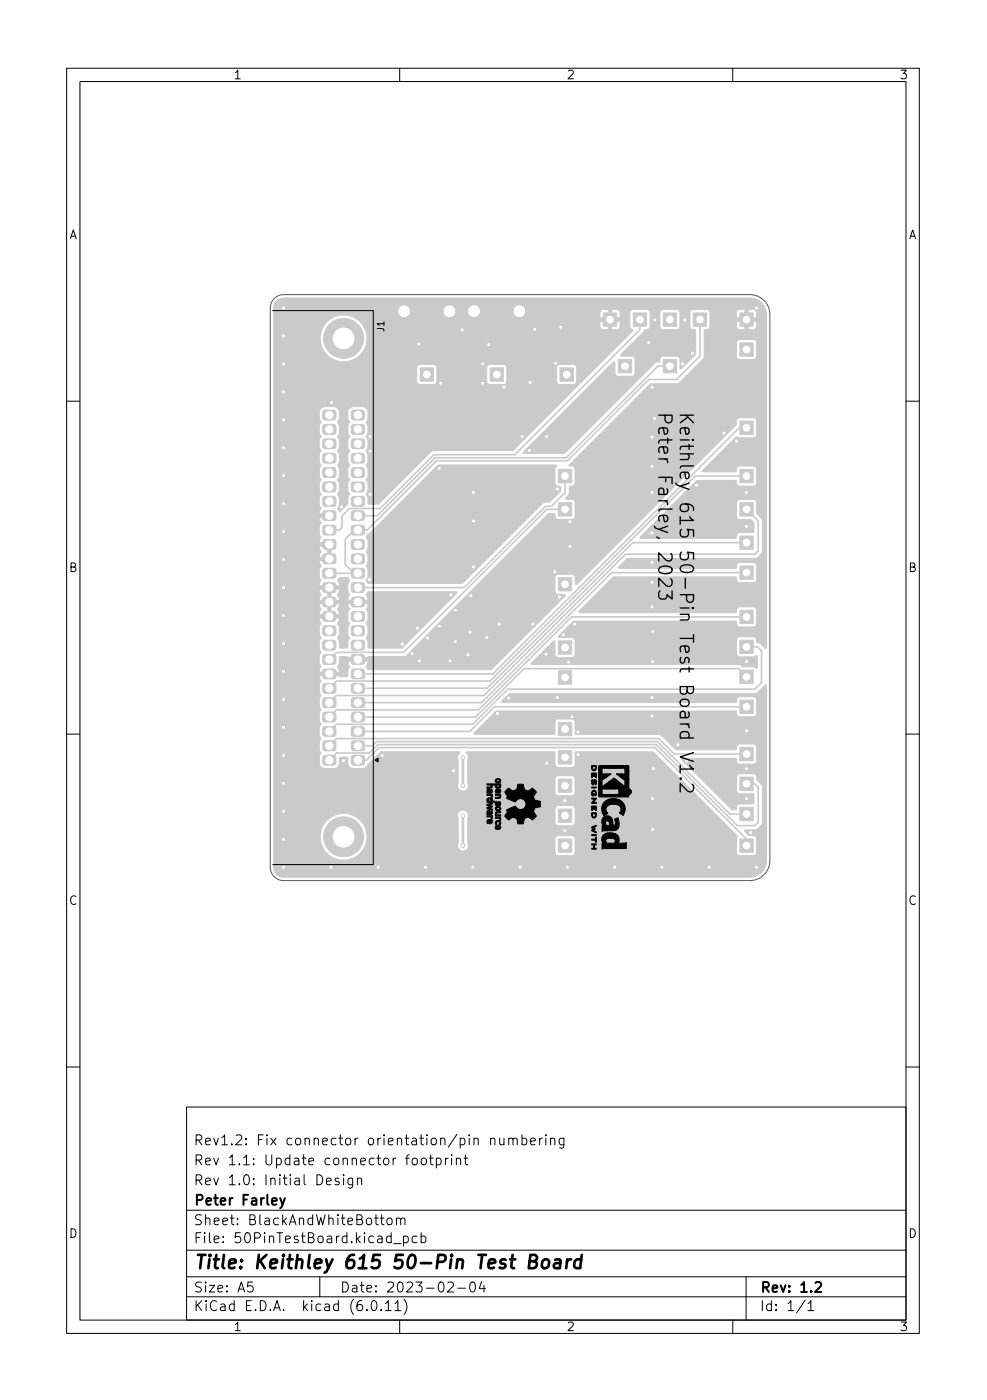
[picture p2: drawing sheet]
<svg xmlns="http://www.w3.org/2000/svg" width="148mm" height="210mm" viewBox="0 0 148 210" stroke-linecap="round" stroke-linejoin="round" font-family="sans-serif">
<g fill="#cacaca" stroke="#cacaca" stroke-width=".15">
<path d="M48.5 61.7l.3-.1h1.5l.1 .4v.9l-.3 .2-1.5-.1-.2-.3z"/>
<path d="M48.5 63.9l.3-.2 1.5 .1 .1 .3v1l-.3 .1h-1.5l-.2-.3z"/>
<path d="M48.5 66.1l.3-.2 1.5 .1 .1 .3v.9l-.3 .2-1.5-.1-.2-.3z"/>
<path d="M48.5 68.2l.3-.1h1.5l.1 .3v1l-.3 .2-1.5-.1-.2-.3z"/>
<path d="M48.5 70.4l.3-.2 1.5 .1 .1 .3v1l-.3 .1-1.5-.1-.2-.3z"/>
<path d="M48.5 72.5l.3-.1h1.5l.1 .4v.9l-.3 .2-1.5-.1-.2-.3z"/>
<path d="M48.5 74.7l.3-.2 1.5 .1 .1 .3v1l-.3 .1h-1.5l-.2-.3z"/>
<path d="M48.5 76.9l.3-.2 1.5 .1 .1 .3v.9l-.3 .2-1.5-.1-.2-.3z"/>
<path d="M48.5 79l.3-.1h1.5l.1 .3v1l-.3 .2-1.5-.1-.2-.3z"/>
<path d="M48.5 81.2l.3-.2 1.5 .1 .1 .3v1l-.3 .1-1.5-.1-.2-.3z"/>
<path d="M48.5 83.3l.3-.1h1.5l.1 .4v.9l-.3 .2-1.5-.1-.2-.3z"/>
<path d="M48.5 85.5l.3-.2 1.5 .1 .1 .3v1l-.3 .1h-1.5l-.2-.3z"/>
<path d="M48.5 87.7l.3-.2 1.5 .1 .1 .3v.9l-.3 .2-1.5-.1-.2-.3z"/>
<path d="M48.5 89.8l.3-.1h1.5l.1 .3v1l-.3 .2-1.5-.1-.2-.3z"/>
<path d="M48.5 92l.3-.2 1.5 .1 .1 .3v1l-.3 .1-1.5-.1-.2-.3z"/>
<path d="M48.5 94.1l.3-.1h1.5l.1 .4v.9l-.3 .2-1.5-.1-.2-.3z"/>
<path d="M48.5 96.3l.3-.2 1.5 .1 .1 .3v1l-.3 .1h-1.5l-.2-.3z"/>
<path d="M48.5 98.5l.3-.2 1.5 .1 .1 .3v.9l-.3 .2-1.5-.1-.2-.3z"/>
<path d="M48.5 100.6l.3-.1h1.5l.1 .3v1l-.3 .2-1.5-.1-.2-.3z"/>
<path d="M48.5 102.8l.3-.2 1.5 .1 .1 .3v1l-.3 .1-1.5-.1-.2-.3z"/>
<path d="M48.5 104.9l.3-.1h1.5l.1 .4v.9l-.3 .2-1.5-.1-.2-.3z"/>
<path d="M48.5 107.1l.3-.2 1.5 .1 .1 .3v1l-.3 .1h-1.5l-.2-.3z"/>
<path d="M48.5 109.3l.3-.2 1.5 .1 .1 .3v.9l-.3 .2-1.5-.1-.2-.3z"/>
<path d="M48.5 111.4l.3-.1h1.5l.1 .3v1l-.3 .2-1.5-.1-.2-.3z"/>
<path d="M48.5 113.6l.3-.2 1.5 .1 .1 .3v1l-.3 .1-1.5-.1-.2-.3z"/>
<path d="M52.8 61.7l.3-.1h1.5l.1 .4v.9l-.3 .2-1.5-.1-.2-.3z"/>
<path d="M52.8 63.9l.3-.2 1.5 .1 .1 .3v1l-.3 .1h-1.5l-.2-.3z"/>
<path d="M52.8 66.1l.3-.2 1.5 .1 .1 .3v.9l-.3 .2-1.5-.1-.2-.3z"/>
<path d="M52.8 68.2l.3-.1h1.5l.1 .3v1l-.3 .2-1.5-.1-.2-.3z"/>
<path d="M52.8 70.4l.3-.2 1.5 .1 .1 .3v1l-.3 .1-1.5-.1-.2-.3z"/>
<path d="M52.8 72.5l.3-.1h1.5l.1 .4v.9l-.3 .2-1.5-.1-.2-.3z"/>
<path d="M52.8 74.7l.3-.2 1.5 .1 .1 .3v1l-.3 .1h-1.5l-.2-.3z"/>
<path d="M52.8 76.9l.3-.2 1.5 .1 .1 .3v.9l-.3 .2-1.5-.1-.2-.3z"/>
<path d="M52.8 79l.3-.1h1.5l.1 .3v1l-.3 .2-1.5-.1-.2-.3z"/>
<path d="M52.8 81.2l.3-.2 1.5 .1 .1 .3v1l-.3 .1-1.5-.1-.2-.3z"/>
<path d="M52.8 83.3l.3-.1h1.5l.1 .4v.9l-.3 .2-1.5-.1-.2-.3z"/>
<path d="M52.8 85.5l.3-.2 1.5 .1 .1 .3v1l-.3 .1h-1.5l-.2-.3z"/>
<path d="M52.8 87.7l.3-.2 1.5 .1 .1 .3v.9l-.3 .2-1.5-.1-.2-.3z"/>
<path d="M52.8 89.8l.3-.1h1.5l.1 .3v1l-.3 .2-1.5-.1-.2-.3z"/>
<path d="M52.8 92l.3-.2 1.5 .1 .1 .3v1l-.3 .1-1.5-.1-.2-.3z"/>
<path d="M52.8 94.1l.3-.1h1.5l.1 .4v.9l-.3 .2-1.5-.1-.2-.3z"/>
<path d="M52.8 96.3l.3-.2 1.5 .1 .1 .3v1l-.3 .1h-1.5l-.2-.3z"/>
<path d="M52.8 98.5l.3-.2 1.5 .1 .1 .3v.9l-.3 .2-1.5-.1-.2-.3z"/>
<path d="M52.8 100.6l.3-.1h1.5l.1 .3v1l-.3 .2-1.5-.1-.2-.3z"/>
<path d="M52.8 102.8l.3-.2 1.5 .1 .1 .3v1l-.3 .1-1.5-.1-.2-.3z"/>
<path d="M52.8 104.9l.3-.1h1.5l.1 .4v.9l-.3 .2-1.5-.1-.2-.3z"/>
<path d="M52.8 107.1l.3-.2 1.5 .1 .1 .3v1l-.3 .1h-1.5l-.2-.3z"/>
<path d="M52.8 109.3l.3-.2 1.5 .1 .1 .3v.9l-.3 .2-1.5-.1-.2-.3z"/>
<path d="M52.8 111.4l.3-.1h1.5l.1 .3v1l-.3 .2-1.5-.1-.2-.3z"/>
<path d="M52.8 113.6l.3-.2 1.5 .1 .1 .3v1l-.3 .1-1.5-.1-.2-.3z"/>
<path d="M111.1 91.6h2v2h-2z"/>
<path d="M111.1 63.2h2v2h-2z"/>
<path d="M95.1 47h2v2h-2z"/>
<path d="M111.1 112.2h2v2h-2z"/>
<path d="M104.1 47h2v2h-2z"/>
<path d="M83.8 121.5h2v2h-2z"/>
<path d="M83.8 75.5h2v2h-2z"/>
<path d="M63.1 55.2h2v2h-2z"/>
<path d="M92.8 54h2v2h-2z"/>
<path d="M111.1 116.7h2v2h-2z"/>
<path d="M90.6 47h2v2h-2z"/>
<path d="M111.1 80.5h2v2h-2z"/>
<path d="M111.1 47h2v2h-2z"/>
<path d="M83.8 117h2v2h-2z"/>
<path d="M111.1 121.2h2v2h-2z"/>
<path d="M111.1 105.1h2v2h-2z"/>
<path d="M111.1 126h2v2h-2z"/>
<path d="M111.1 85h2v2h-2z"/>
<path d="M84.1 55.2h2v2h-2z"/>
<path d="M83.8 96.2h2v2h-2z"/>
<path d="M83.8 86.7h2v2h-2z"/>
<path d="M111.1 96.1h2v2h-2z"/>
<path d="M99.6 47h2v2h-2z"/>
<path d="M111.1 51.5h2v2h-2z"/>
<path d="M83.8 108.5h2v2h-2z"/>
<path d="M99.6 54h2v2h-2z"/>
<path d="M111.1 100.6h2v2h-2z"/>
<path d="M111.1 75.5h2v2h-2z"/>
<path d="M83.8 126h2v2h-2z"/>
<path d="M73.6 55.2h2v2h-2z"/>
<path d="M83.8 70.5h2v2h-2z"/>
<path d="M83.8 100.7h2v2h-2z"/>
<path d="M111.1 70.5h2v2h-2z"/>
<path d="M83.8 112.7h2v2h-2z"/>
<path d="M41.5 45.3a1.5 1.5 0 0 1 1.1-.5h69.9h.7l.8 .4 .6 .6 .4 .9 .1 1h-1.5v-.8l-.2-.3-.3-.1h-.8v1.2h-.5v-1.2h-.8l-.3 .1-.1 .3v.8h4.5v1.3h-1.5v-.7h-1.3v1.2h-.5v-1.2h-1.2v.7h-4v-2.1l-.2-.3-.2-.1h-2.2l-.3 .1-.1 .4v2h-1.5v-2l-.3-.5h-2.3l-.4 .3v2.2l.2 .4 2.3 .1 .3-.1 .2-.4 1.5 .1a.8 .8 0 0 0 .8 .5v3.6l-2.1 2.2-.2-.1v-1.4l-.3-.4h-2.3a.61 .61 0 0 0-.4 .8l-.6 .1-.2 .2-13.5 13.5h-6.1l-.2-.1 13.6-13.6 .2 .1v1.6l.3 .3 2.3 .1 .3-.1 .1-.4v-2.2l-.4-.3h-1.6l-.1-.2 3.3-3.4 .3-.4a.63 .63 0 0 0 .8-.5v-2.1l-.2-.3-.2-.1h-2.2l-.3 .1-.1 .3v.8h-1.5v-.8l-.2-.3-.2-.1h-.9v1.2h-.5v-1.2h-.8l-.4 .3h-11.2l-.1-.6-.4-.3a.96 .96 0 0 0-1.4 .9h-4.9l-.1-.6-.5-.3a.96 .96 0 0 0-1.3 .9h-1.8l-.1-.6-.5-.3a.96 .96 0 0 0-1.3 .9h-4.9l-.1-.6-.5-.3a.96 .96 0 0 0-1.3 .8 .96 .96 0 0 0 1.3 1l.4-.4 .2-.5h4.9l.1 .3a.96 .96 0 0 0 1 .6 .96 .96 0 0 0 .8-.9h1.8l.1 .3a.96 .96 0 0 0 1 .6 .96 .96 0 0 0 .8-.9h4.9l.1 .3a.96 .96 0 0 0 1 .6 .96 .96 0 0 0 .8-.9h11.2v.9h4.5v1.3h-1.5v-.7h-1.3v1.2h-.5v-1.2h-1.2v.8l.2 .3 2.3 .1 .3-.1 .2-.4h1.5l.1 .4 .3 .2-1.1 1.2h-38.8a3.5 3.5 0 0 0-5.2-3.1 3.5 3.5 0 0 0-.3 6 3.5 3.5 0 0 0 5.5-2.5v-.4h38.8l-6.5 6.5h-.8v-2.2l-.2-.2-.3-.2h-2.1l-.3 .2-.1 .3v2.1h-7.5v-2.2l-.2-.2-.3-.2h-2.1l-.3 .2-.1 .3v2.1h-7.5v-2.1l-.2-.3-.3-.2-2.3 .1-.2 .4v2.1l.1 .3 .3 .2h2.2l.2-.2 .2-.3h7.5l.1 .3 .3 .2h2.2l.2-.2 .2-.3h7.5l.1 .3 .3 .2h2.1l.3-.2 .2-.3h.8l-10.4 10.3-12.1 .1-8.2 8h-1.4l-.1-.9-.2-.6 .2-.6v-1.2a.46 .46 0 0 1 0-.7v-1.4a.46 .46 0 0 1 0-.8v-1.2l-.2-.6 .2-.5v-1l-.2-.6 .2-.6v-1.2a.46 .46 0 0 1 0-.8v-1.2l-.1-.3-.3-.3-.4-.1h-1.4l-.4 .1-.2 .3-.2 .3v1l.3 .6-.3 .6v.9l.3 .7-.3 .5v1l.3 .6-.3 .6v.9l.3 .7-.3 .6v.9l.3 .7-.3 .5v1l.3 .6-.3 .6v1l-1.1 1-.2-.1a.45 .45 0 0 1 0-.7v-1.2l-.2-.6 .2-.6v-1.2a.46 .46 0 0 1 0-.7v-1.4a.46 .46 0 0 1 0-.8v-1.2l-.2-.6 .2-.5v-1l-.2-.6 .2-.6v-1.2a.46 .46 0 0 1 0-.8v-1.2l-.1-.3-.3-.3-.4-.1h-1.4l-.4 .1-.2 .3-.2 .3v1l.3 .6-.3 .6v.9l.3 .7-.3 .5v1l.3 .6-.3 .6v.9l.3 .7-.3 .6v.9l.3 .7-.3 .5v1l.3 .6-.3 .6v.9l.2 .5a.38 .38 0 0 1-.1 .6l-.1 .4h1.7l.1 .1v.3l-.1 .1h-1.7l.1 .4a.45 .45 0 0 1 0 .8l-.1 1.2 .3 .6-.2 .4-.1 .4 1.8 .1v2.1h-.5v-1.7h-1.3l.1 .5a.46 .46 0 0 1 0 .7l-.1 .5h1.8l-.1 .5h-1.7l.1 .4a.47 .47 0 0 1 0 .8l-.1 1.2 .3 .6-.2 .4-.1 .4h3v-.4a.39 .39 0 0 1-.1-.7l.2-.2h1.2a.48 .48 0 0 1 .1 .9l-.1 1.2 .3 .5-.2 .4-.1 .4h-1.3v-.4a.46 .46 0 0 1 0-.8v-.4h-1.2v1.6h-.5v-1.6h-1.3l.1 .4a.44 .44 0 0 1 0 .8l-.1 .5h7.3v-.5a.47 .47 0 0 1 .1-.8h13.2l.1 .1-8.2 8.3h-5.1l-.1-.9-.2-.6 .2-.6v-1.2a.46 .46 0 0 1 0-.7v-1.4a.46 .46 0 0 1 0-.8v-.4h-3l.1 .4a.45 .45 0 0 1 0 .8l-.1 .4h-1.3v-.4a.44 .44 0 0 1 0-.8v-.4h-1.2v1.6h-.5v-1.6h-1.3l.1 .4a.44 .44 0 0 1 0 .8l-.1 .4h4.3v.8l.3 .6-.3 .5v1l.3 .6-.3 .6v.9h-1.2l-.1-.9-.2-.6 .2-.6v-1l-.1-.3a.39 .39 0 0 1 .1-.6v-.5h-3l.1 .5a.45 .45 0 0 1 0 .7l-.1 1.2 .3 .6-.3 .6v.9l.3 .7-.3 .5v1l.3 .6-.2 .4-.1 .4 3 .1v-.5a.46 .46 0 0 1 0-.8v-1l.2-.1h1l.1 .2h3l.2-.2h5.2l.4-.1 21.3-21.3h1a.63 .63 0 0 0 .5 .8h2.1l.3-.1 .1-.3v-2.3l-.4-.3-1-.1 .5-.7 .1-1.2a.63 .63 0 0 0 .8-.5v-2.1a.82 .82 0 0 0-.8-.5v-.1l12.1-12.1 4.2-.1 3.7-3.7 .2-.3 .1-4.1 .5-.1 .3-.4h4l.1 .4 .3 .1h2.1l.3-.1 .2-.4h1.5v4.5h-1.5v-2l-.3-.5h-2.3l-.3 .1-.1 .4v2l.2 .4 2.3 .1 .3-.1 .2-.4h1.5l-.1 43.9h-.2l-.8-.8-.4-.1a.63 .63 0 0 0-.5-.9h-2.1l-.3 .2-.1 .3v2.1l.1 .3 .3 .2h2.1l.5-.3 .1 1.8-.1 .2-.4-.3h-1.7l-.3-.2-.4-.1h-30.9l-.2-.1 3.5-3.5 .1 .1v2l.2 .3 .3 .2h2.1l.3-.2 .1-.3v-2.1l-.1-.3-.3-.2h-2l-.1-.1 2.3-2.3h24.4a.63 .63 0 0 0 .5 .9h2.1l.3-.2 .2-.3v-2.1l-.2-.3-.2-.2h-2.2a.8 .8 0 0 0-.5 .9h-23.5l-.1-.1 5.2-5.3h18.3l.1 .1 .1 .5 .4 .3h2.1l.3-.1 .2-.4v-2l-.2-.4-.3-.1h-2.1a.61 .61 0 0 0-.4 .8l-17.6 .1-.2-.2 1.4-1.3h19.1l.3-.1 .7-.7 .2-.3v-4.6l-.2-.3-.7-.8v-1.7l-.3-.4h-2.3l-.4 .3v2.2l.1 .4 .3 .1h1.7l.5 .6-.1 1.4h-2.1a.61 .61 0 0 0-.4 .8l-14.4 .1-.1-.2 8.5-8.5h5.9a.63 .63 0 0 0 .5 .8h2.1l.3-.1 .2-.4v-2l-.2-.4-.2-.1h-2.2a.8 .8 0 0 0-.5 .8l-4.9 .1-.2-.2 5.1-5.1 .5 .2h2.1l.3-.2 .2-.3v-2.1l-.2-.3-.2-.2h-2.2l-.3 .2-.1 .2-.1 .7-24 24h-.1l-.1-1.2-.2-.3-2.3-.1-.3 .2-.2 .3 .1 2.3 .3 .3h1.1l.1 .2-11.1 11.1h-18.6a.47 .47 0 0 1 0-.9v-.4h-3l.1 .4a.45 .45 0 0 1 0 .8l-.1 1.1h-1.1l-.2-.1h-3l.1 .4a.47 .47 0 0 1 0 .8v1.3a.48 .48 0 0 1 0 .8l-.1 1.2 .3 .6-.3 .6v.9l.3 .7-.3 .5v1l.3 .6-.3 .6v.9l.3 .7-.3 .6v.9a.88 .88 0 0 0 .8 .8h1.5a.88 .88 0 0 0 .7-.8v-.8l.2-.1h1l.1 .9a.88 .88 0 0 0 .8 .8h1.4l.4-.1 .4-.5 2-1.9h11.7l.1 .1a1.01 1.01 0 0 0-.2 1.2v3.4a.81 .81 0 0 0 .7 1.2 .81 .81 0 0 0 .7-1.2v-3.5a1.15 1.15 0 0 0-.2-1.1l13.2-.1 .1 .1v1.8l.2 .3 .3 .2h2.1l.3-.2 .1-.2v-1.9l.2-.1h11.5l6.2 6.1h-17.9v-2l-.1-.4-.3-.1h-2.1l-.3 .1-.2 .3 .1 2.3 .4 .3h2.1l.3-.1 .1-.4h17.9l4.5 4.5h-22.4v-2.1l-.1-.3-.3-.1h-2.3l-.3 .4v1.1h-13v-.2a.81 .81 0 0 0-1-.6 .81 .81 0 0 0-.6 1l.1 3h-13.7v-.4a3.5 3.5 0 0 0-5.5-2.5 3.5 3.5 0 0 0 .3 6 3.5 3.5 0 0 0 5.2-3.1h13.7v.9a.82 .82 0 0 0 .7 1.2 .82 .82 0 0 0 .7-1.2v-3.7l.1-.4h13v1.1l.2 .3 .3 .1h2.1l.3-.1 .1-.4h22.4l2 2-.1 .5v2h-24.3v-2l-.1-.4-.3-.1h-2.1l-.3 .1-.2 .3v2.2l.2 .3 .2 .1h2.2l.3-.1 .1-.4h24.3l.1 .4 .3 .1h2.2l.2-.1 .2-.3-.1-2.3-.3-.3h-.8l-.6-.7 .1-.2h1.7l.7-.7 .2-.3v-5.4l-.2-.3-.7-.8v-.5l-.3-.3-2.3-.1-.4 .3v2.3l.1 .3 .3 .1h2.1l.1 .1-.1 1.4h-2.1a.61 .61 0 0 0-.4 .8l-.8 .1-7.5-7.6 .1-.1h8.1a.63 .63 0 0 0 .5 .9h2.1l.3-.2 .2-.3v-2.1l-.2-.3-.2-.2h-2.2a.8 .8 0 0 0-.5 .9h-9l-2.2-2.1-.3-.2h-12.5l-.2-.1v-1.8l-.1-.3-.3-.1h-2.1l-.3 .1-.2 .4v1.7l-.1 .1h-11.9l-.1-.2 3.3-3.3h35.9h.1l.1 .6 .4 .3h2.1l.3-.2 .2-.3v-2.1l-.2-.3-.3-.2h-2.1a.61 .61 0 0 0-.4 .8l-35.2 .1-.1-.1 1.2-1.3h36.8l.4-.1 1.2-1.1 .1-.1 .1 26.5a2.49 2.49 0 0 1-2.6 2.4h-69.9a1.48 1.48 0 0 1-1.5-1.5v-83.9v-.5z"/>
<path d="M55.2 80.3l.4-.3 10.2-10.2h17.7l.1 .2-.3 .5v2a.61 .61 0 0 0 .8 .5l.1 .8-1.7 1.6h-.7l-.3 .2-12.1 12h-14.1l-.1-.1a.43 .43 0 0 1 0-.7v-1.2l-.2-.6 .2-.6v-1l-.2-.6 .2-.5v-1.2a.45 .45 0 0 1 0-.8z"/>
<circle cx="51.6" cy="50.8" r="3"/>
<circle cx="51.6" cy="125.7" r="3"/>
<circle cx="112.1" cy="109.7" r=".3"/>
<circle cx="102.8" cy="48" r=".3"/>
<circle cx="42.6" cy="54.6" r=".3"/>
<circle cx="113.6" cy="130.2" r=".3"/>
<circle cx="112.1" cy="79" r=".3"/>
<circle cx="92.3" cy="130.2" r=".3"/>
<circle cx="84.2" cy="49.1" r=".3"/>
<circle cx="84.8" cy="120.2" r=".3"/>
<circle cx="42.6" cy="79.8" r=".3"/>
<circle cx="42.6" cy="75.6" r=".3"/>
<circle cx="67.7" cy="89.3" r=".3"/>
<circle cx="42.6" cy="105" r=".3"/>
<circle cx="83.7" cy="104.7" r=".3"/>
<circle cx="66.2" cy="57.5" r=".3"/>
<circle cx="60.4" cy="96.7" r=".3"/>
<circle cx="42.6" cy="126" r=".3"/>
<circle cx="42.6" cy="67.2" r=".3"/>
<circle cx="78.4" cy="65.5" r=".3"/>
<circle cx="64.2" cy="95.8" r=".3"/>
<circle cx="42.6" cy="71.4" r=".3"/>
<circle cx="73.1" cy="95.7" r=".3"/>
<circle cx="42.6" cy="50.4" r=".3"/>
<circle cx="70.6" cy="94.9" r=".3"/>
<circle cx="62.7" cy="94.3" r=".3"/>
<circle cx="113.6" cy="46.2" r=".3"/>
<circle cx="42.6" cy="88.2" r=".3"/>
<circle cx="71.1" cy="85.1" r=".3"/>
<circle cx="63.9" cy="130.2" r=".3"/>
<circle cx="63" cy="99.2" r=".3"/>
<circle cx="86.8" cy="109.9" r=".3"/>
<circle cx="83.7" cy="73.4" r=".3"/>
<circle cx="42.6" cy="109.2" r=".3"/>
<circle cx="42.6" cy="96.6" r=".3"/>
<circle cx="98.3" cy="48" r=".3"/>
<circle cx="67.6" cy="99.2" r=".3"/>
<circle cx="55.6" cy="74.2" r=".3"/>
<circle cx="104.6" cy="72.8" r=".3"/>
<circle cx="55.6" cy="65.5" r=".3"/>
<circle cx="42.6" cy="92.4" r=".3"/>
<circle cx="97.9" cy="70" r=".3"/>
<circle cx="102.5" cy="54.6" r=".3"/>
<circle cx="98" cy="124.5" r=".3"/>
<circle cx="73.4" cy="51.7" r=".3"/>
<circle cx="86.3" cy="93.7" r=".3"/>
<circle cx="66" cy="70.3" r=".3"/>
<circle cx="97.4" cy="51.4" r=".3"/>
<circle cx="112.1" cy="73.9" r=".3"/>
<circle cx="71.1" cy="73.9" r=".3"/>
<circle cx="85.9" cy="107.6" r=".3"/>
<circle cx="97.9" cy="107.5" r=".3"/>
<circle cx="72.5" cy="54.6" r=".3"/>
<circle cx="97.9" cy="58.1" r=".3"/>
<circle cx="75.7" cy="58.1" r=".3"/>
<circle cx="83.4" cy="54.5" r=".3"/>
<circle cx="82.1" cy="114.6" r=".3"/>
<circle cx="112.1" cy="119.9" r=".3"/>
<circle cx="57.4" cy="113.4" r=".3"/>
<circle cx="79.5" cy="67.6" r=".3"/>
<circle cx="112.7" cy="125" r=".3"/>
<circle cx="80" cy="93.7" r=".3"/>
<circle cx="106.5" cy="130.2" r=".3"/>
<circle cx="112.1" cy="115.4" r=".3"/>
<circle cx="86.8" cy="113.3" r=".3"/>
<circle cx="82.1" cy="65.5" r=".3"/>
<circle cx="80.3" cy="49.4" r=".3"/>
<circle cx="70.3" cy="98.3" r=".3"/>
<circle cx="42.6" cy="63" r=".3"/>
<circle cx="98.1" cy="115.4" r=".3"/>
<circle cx="98" cy="99.3" r=".3"/>
<circle cx="85.4" cy="99.4" r=".3"/>
<circle cx="49.7" cy="130.2" r=".3"/>
<circle cx="97.9" cy="104.7" r=".3"/>
<circle cx="74.7" cy="107.1" r=".3"/>
<circle cx="68.4" cy="91.6" r=".3"/>
<circle cx="84.8" cy="124.7" r=".3"/>
<circle cx="55.6" cy="67.7" r=".3"/>
<circle cx="104" cy="53" r=".3"/>
<circle cx="110.6" cy="66.2" r=".3"/>
<circle cx="42.6" cy="84" r=".3"/>
<circle cx="78.1" cy="130.2" r=".3"/>
<circle cx="42.6" cy="121.8" r=".3"/>
<circle cx="42.6" cy="130.2" r=".3"/>
<circle cx="85.6" cy="82" r=".3"/>
<circle cx="68.4" cy="96.3" r=".3"/>
<circle cx="108.7" cy="65" r=".3"/>
<circle cx="112.1" cy="99.3" r=".3"/>
<circle cx="76.4" cy="104.8" r=".3"/>
<circle cx="42.6" cy="46.2" r=".3"/>
<circle cx="61.9" cy="98.1" r=".3"/>
<circle cx="66" cy="94" r=".3"/>
<circle cx="55.5" cy="87" r=".3"/>
<circle cx="72.5" cy="57.5" r=".3"/>
<circle cx="42.6" cy="58.8" r=".3"/>
<circle cx="99.4" cy="130.2" r=".3"/>
<circle cx="68.1" cy="115.7" r=".3"/>
<circle cx="82" cy="98.2" r=".3"/>
<circle cx="97.9" cy="91.1" r=".3"/>
<circle cx="98" cy="94.8" r=".3"/>
<circle cx="98" cy="119.9" r=".3"/>
<circle cx="51.6" cy="114.2" r=".3"/>
<circle cx="75" cy="93.7" r=".3"/>
<circle cx="79.6" cy="57.4" r=".3"/>
<circle cx="83.3" cy="85.8" r=".3"/>
<circle cx="42.6" cy="117.6" r=".3"/>
<circle cx="85.2" cy="130.2" r=".3"/>
<circle cx="51.3" cy="76.1" r=".3"/>
<circle cx="71.1" cy="78.2" r=".3"/>
<circle cx="84" cy="89.6" r=".3"/>
<circle cx="69.4" cy="49.5" r=".3"/>
<circle cx="71" cy="130.2" r=".3"/>
<circle cx="42.6" cy="113.4" r=".3"/>
<circle cx="84.6" cy="95.3" r=".3"/>
<circle cx="70.7" cy="89.4" r=".3"/>
<circle cx="49.8" cy="60.4" r=".3"/>
<circle cx="56.8" cy="130.2" r=".3"/>
<circle cx="85.6" cy="78.3" r=".3"/>
<circle cx="42.6" cy="100.8" r=".3"/>
<circle cx="62.9" cy="51.6" r=".3"/>
<circle cx="69.5" cy="118" r=".3"/>
<circle cx="69.5" cy="122.5" r=".3"/>
<circle cx="69.5" cy="113.7" r=".3"/>
<circle cx="69.5" cy="127" r=".3"/>
</g>
<g fill="none" stroke="#cacaca" stroke-width=".25">
<path d="M96.1 48v1.5l-18.8 18.8h-12.2l-8 8.1h-4.7l-1.1 1.1v1.7l-.3 .4h-1.6M100.6 55h-1.9l-13.7 13.7h-19.7l-8.7 8.7h-2.9M105.1 48v5.5l-3.5 3.5h-4.2l-12.2 12.2h-19.7l-10.4 10.4h-1.9l-1.4 1.4v3.8l1.3 1.3M84.8 76.5h-2.7l-21.5 21.5h-10.1l-1.1 1M84.8 71.5v2.5l-2 2h-.9l-12.2 12.2h-16M112.1 64.2h-1.1l-37 37h-20.3M112.1 71.5h-7.7l-30.8 30.8h-23.1l-1.1 1.1M112.1 76.5l1.7 1.7v4.5l-.5 .5h-19.4l-21.2 21.3h-22.2l-1.1 1M49.4 86.1h4.3M112.1 81.5h-17.1l-21.9 21.9h-19.4M112.1 86h-20.3l-19.5 19.5h-18.6M112.1 92.6h-26.3l-14 14h-21.3l-1.1 1.1"/>
<path d="M112.1 97.1h1.6l.6 .6v4.8l-1 1h-37.1l-5.2 5.3h-20.5l-1.1 1M49.4 114.2l1.1-1.1h5l1.2-1.3h41.8l12.2 12.2h2.6l.5-.5v-5.3l-.5-.5h-1.2M49.4 112l1.1-1.1h48.4l2.3 2.3h10.9M53.7 112h2.2l.6-.6h42.2l10.9 10.8h2.5M53.7 114.2h1.3l1.9-1.9h41.4l13.8 13.7v1M112.1 101.6l-1.3-1.2h-32.1l-7.3 7.3h-17.7M112.1 106.1h-37.9l-3.7 3.7h-16.8"/>
</g>
<path d="M69.5 113.7v4.3M69.5 122.5v4.5" fill="none" stroke="#cacaca" stroke-width=".4"/>
<g fill="#fff" stroke="#fff" stroke-width=".15">
<circle cx="112.1" cy="109.7" r=".15"/>
<circle cx="102.8" cy="48" r=".15"/>
<circle cx="42.6" cy="54.6" r=".15"/>
<circle cx="113.6" cy="130.2" r=".15"/>
<circle cx="112.1" cy="79" r=".15"/>
<circle cx="92.3" cy="130.2" r=".15"/>
<circle cx="84.2" cy="49.1" r=".15"/>
<circle cx="84.8" cy="120.2" r=".15"/>
<circle cx="42.6" cy="79.8" r=".15"/>
<circle cx="42.6" cy="75.6" r=".15"/>
<circle cx="67.7" cy="89.3" r=".15"/>
<circle cx="42.6" cy="105" r=".15"/>
<circle cx="83.7" cy="104.7" r=".15"/>
<circle cx="66.2" cy="57.5" r=".15"/>
<circle cx="60.4" cy="96.7" r=".15"/>
<circle cx="42.6" cy="126" r=".15"/>
<circle cx="42.6" cy="67.2" r=".15"/>
<circle cx="78.4" cy="65.5" r=".15"/>
<circle cx="64.2" cy="95.8" r=".15"/>
<circle cx="42.6" cy="71.4" r=".15"/>
<circle cx="73.1" cy="95.7" r=".15"/>
<circle cx="42.6" cy="50.4" r=".15"/>
<circle cx="70.6" cy="94.9" r=".15"/>
<circle cx="62.7" cy="94.3" r=".15"/>
<circle cx="113.6" cy="46.2" r=".15"/>
<circle cx="42.6" cy="88.2" r=".15"/>
<circle cx="71.1" cy="85.1" r=".15"/>
<circle cx="63.9" cy="130.2" r=".15"/>
<circle cx="63" cy="99.2" r=".15"/>
<circle cx="86.8" cy="109.9" r=".15"/>
<circle cx="83.7" cy="73.4" r=".15"/>
<circle cx="42.6" cy="109.2" r=".15"/>
<circle cx="42.6" cy="96.6" r=".15"/>
<circle cx="98.3" cy="48" r=".15"/>
<circle cx="67.6" cy="99.2" r=".15"/>
<circle cx="55.6" cy="74.2" r=".15"/>
<circle cx="104.6" cy="72.8" r=".15"/>
<circle cx="55.6" cy="65.5" r=".15"/>
<circle cx="42.6" cy="92.4" r=".15"/>
<circle cx="97.9" cy="70" r=".15"/>
<circle cx="102.5" cy="54.6" r=".15"/>
<circle cx="98" cy="124.5" r=".15"/>
<circle cx="73.4" cy="51.7" r=".15"/>
<circle cx="86.3" cy="93.7" r=".15"/>
<circle cx="66" cy="70.3" r=".15"/>
<circle cx="97.4" cy="51.4" r=".15"/>
<circle cx="112.1" cy="73.9" r=".15"/>
<circle cx="71.1" cy="73.9" r=".15"/>
<circle cx="85.9" cy="107.6" r=".15"/>
<circle cx="97.9" cy="107.5" r=".15"/>
<circle cx="72.5" cy="54.6" r=".15"/>
<circle cx="97.9" cy="58.1" r=".15"/>
<circle cx="75.7" cy="58.1" r=".15"/>
<circle cx="83.4" cy="54.5" r=".15"/>
<circle cx="82.1" cy="114.6" r=".15"/>
<circle cx="112.1" cy="119.9" r=".15"/>
<circle cx="57.4" cy="113.4" r=".15"/>
<circle cx="79.5" cy="67.6" r=".15"/>
<circle cx="112.7" cy="125" r=".15"/>
<circle cx="80" cy="93.7" r=".15"/>
<circle cx="106.5" cy="130.2" r=".15"/>
<circle cx="112.1" cy="115.4" r=".15"/>
<circle cx="86.8" cy="113.3" r=".15"/>
<circle cx="82.1" cy="65.5" r=".15"/>
<circle cx="80.3" cy="49.4" r=".15"/>
<circle cx="70.3" cy="98.3" r=".15"/>
<circle cx="42.6" cy="63" r=".15"/>
<circle cx="98.1" cy="115.4" r=".15"/>
<circle cx="98" cy="99.3" r=".15"/>
<circle cx="85.4" cy="99.4" r=".15"/>
<circle cx="49.7" cy="130.2" r=".15"/>
<circle cx="97.9" cy="104.7" r=".15"/>
<circle cx="74.7" cy="107.1" r=".15"/>
<circle cx="68.4" cy="91.6" r=".15"/>
<circle cx="84.8" cy="124.7" r=".15"/>
<circle cx="55.6" cy="67.7" r=".15"/>
<circle cx="104" cy="53" r=".15"/>
<circle cx="110.6" cy="66.2" r=".15"/>
<circle cx="42.6" cy="84" r=".15"/>
<circle cx="78.1" cy="130.2" r=".15"/>
<circle cx="42.6" cy="121.8" r=".15"/>
<circle cx="42.6" cy="130.2" r=".15"/>
<circle cx="85.6" cy="82" r=".15"/>
<circle cx="68.4" cy="96.3" r=".15"/>
<circle cx="108.7" cy="65" r=".15"/>
<circle cx="112.1" cy="99.3" r=".15"/>
<circle cx="76.4" cy="104.8" r=".15"/>
<circle cx="42.6" cy="46.2" r=".15"/>
<circle cx="61.9" cy="98.1" r=".15"/>
<circle cx="66" cy="94" r=".15"/>
<circle cx="55.5" cy="87" r=".15"/>
<circle cx="72.5" cy="57.5" r=".15"/>
<circle cx="42.6" cy="58.8" r=".15"/>
<circle cx="99.4" cy="130.2" r=".15"/>
<circle cx="68.1" cy="115.7" r=".15"/>
<circle cx="82" cy="98.2" r=".15"/>
<circle cx="97.9" cy="91.1" r=".15"/>
<circle cx="98" cy="94.8" r=".15"/>
<circle cx="98" cy="119.9" r=".15"/>
<circle cx="51.6" cy="114.2" r=".15"/>
<circle cx="75" cy="93.7" r=".15"/>
<circle cx="79.6" cy="57.4" r=".15"/>
<circle cx="83.3" cy="85.8" r=".15"/>
<circle cx="42.6" cy="117.6" r=".15"/>
<circle cx="85.2" cy="130.2" r=".15"/>
<circle cx="51.3" cy="76.1" r=".15"/>
<circle cx="71.1" cy="78.2" r=".15"/>
<circle cx="84" cy="89.6" r=".15"/>
<circle cx="69.4" cy="49.5" r=".15"/>
<circle cx="71" cy="130.2" r=".15"/>
<circle cx="42.6" cy="113.4" r=".15"/>
<circle cx="84.6" cy="95.3" r=".15"/>
<circle cx="70.7" cy="89.4" r=".15"/>
<circle cx="49.8" cy="60.4" r=".15"/>
<circle cx="56.8" cy="130.2" r=".15"/>
<circle cx="85.6" cy="78.3" r=".15"/>
<circle cx="42.6" cy="100.8" r=".15"/>
<circle cx="62.9" cy="51.6" r=".15"/>
<circle cx="69.5" cy="118" r=".15"/>
<circle cx="69.5" cy="122.5" r=".15"/>
<circle cx="69.5" cy="113.7" r=".15"/>
<circle cx="69.5" cy="127" r=".15"/>
<circle cx="51.6" cy="50.8" r="1.55"/>
<circle cx="51.6" cy="125.7" r="1.55"/>
<circle cx="49.4" cy="62.3" r=".55"/>
<circle cx="49.4" cy="64.5" r=".55"/>
<circle cx="49.4" cy="66.6" r=".55"/>
<circle cx="49.4" cy="68.8" r=".55"/>
<circle cx="49.4" cy="71" r=".55"/>
<circle cx="49.4" cy="73.1" r=".55"/>
<circle cx="49.4" cy="75.3" r=".55"/>
<circle cx="49.4" cy="77.4" r=".55"/>
<circle cx="49.4" cy="79.6" r=".55"/>
<circle cx="49.4" cy="81.8" r=".55"/>
<circle cx="49.4" cy="83.9" r=".55"/>
<circle cx="49.4" cy="86.1" r=".55"/>
<circle cx="49.4" cy="88.2" r=".55"/>
<circle cx="49.4" cy="90.4" r=".55"/>
<circle cx="49.4" cy="92.6" r=".55"/>
<circle cx="49.4" cy="94.7" r=".55"/>
<circle cx="49.4" cy="96.9" r=".55"/>
<circle cx="49.4" cy="99" r=".55"/>
<circle cx="49.4" cy="101.2" r=".55"/>
<circle cx="49.4" cy="103.4" r=".55"/>
<circle cx="49.4" cy="105.5" r=".55"/>
<circle cx="49.4" cy="107.7" r=".55"/>
<circle cx="49.4" cy="109.8" r=".55"/>
<circle cx="49.4" cy="112" r=".55"/>
<circle cx="49.4" cy="114.2" r=".55"/>
<circle cx="53.7" cy="62.3" r=".55"/>
<circle cx="53.7" cy="64.5" r=".55"/>
<circle cx="53.7" cy="66.6" r=".55"/>
<circle cx="53.7" cy="68.8" r=".55"/>
<circle cx="53.7" cy="71" r=".55"/>
<circle cx="53.7" cy="73.1" r=".55"/>
<circle cx="53.7" cy="75.3" r=".55"/>
<circle cx="53.7" cy="77.4" r=".55"/>
<circle cx="53.7" cy="79.6" r=".55"/>
<circle cx="53.7" cy="81.8" r=".55"/>
<circle cx="53.7" cy="83.9" r=".55"/>
<circle cx="53.7" cy="86.1" r=".55"/>
<circle cx="53.7" cy="88.2" r=".55"/>
<circle cx="53.7" cy="90.4" r=".55"/>
<circle cx="53.7" cy="92.6" r=".55"/>
<circle cx="53.7" cy="94.7" r=".55"/>
<circle cx="53.7" cy="96.9" r=".55"/>
<circle cx="53.7" cy="99" r=".55"/>
<circle cx="53.7" cy="101.2" r=".55"/>
<circle cx="53.7" cy="103.4" r=".55"/>
<circle cx="53.7" cy="105.5" r=".55"/>
<circle cx="53.7" cy="107.7" r=".55"/>
<circle cx="53.7" cy="109.8" r=".55"/>
<circle cx="53.7" cy="112" r=".55"/>
<circle cx="53.7" cy="114.2" r=".55"/>
<circle cx="112.1" cy="92.6" r=".5"/>
<circle cx="112.1" cy="64.2" r=".5"/>
<circle cx="96.1" cy="48" r=".5"/>
<circle cx="112.1" cy="113.2" r=".5"/>
<circle cx="105.1" cy="48" r=".5"/>
<circle cx="84.8" cy="122.5" r=".5"/>
<circle cx="84.8" cy="76.5" r=".5"/>
<circle cx="67.5" cy="46.7" r=".45"/>
<circle cx="60.7" cy="46.7" r=".45"/>
<circle cx="78" cy="46.7" r=".45"/>
<circle cx="71.2" cy="46.7" r=".45"/>
<circle cx="64.1" cy="56.2" r=".5"/>
<circle cx="93.8" cy="55" r=".5"/>
<circle cx="112.1" cy="117.7" r=".5"/>
<circle cx="91.6" cy="48" r=".5"/>
<circle cx="112.1" cy="81.5" r=".5"/>
<circle cx="112.1" cy="48" r=".5"/>
<circle cx="84.8" cy="118" r=".5"/>
<circle cx="112.1" cy="122.2" r=".5"/>
<circle cx="112.1" cy="106.1" r=".5"/>
<circle cx="112.1" cy="127" r=".5"/>
<circle cx="112.1" cy="86" r=".5"/>
<circle cx="85.1" cy="56.2" r=".5"/>
<circle cx="84.8" cy="97.2" r=".5"/>
<circle cx="84.8" cy="87.7" r=".5"/>
<circle cx="112.1" cy="97.1" r=".5"/>
<circle cx="100.6" cy="48" r=".5"/>
<circle cx="112.1" cy="52.5" r=".5"/>
<circle cx="84.8" cy="109.5" r=".5"/>
<circle cx="100.6" cy="55" r=".5"/>
<circle cx="112.1" cy="101.6" r=".5"/>
<circle cx="112.1" cy="76.5" r=".5"/>
<circle cx="84.8" cy="127" r=".5"/>
<circle cx="74.6" cy="56.2" r=".5"/>
<circle cx="84.8" cy="71.5" r=".5"/>
<circle cx="84.8" cy="101.7" r=".5"/>
<circle cx="112.1" cy="71.5" r=".5"/>
<circle cx="84.8" cy="113.7" r=".5"/>
</g>
<g fill="none" stroke="#000" stroke-width=".15">
<path d="M10 10.2h128v190.1h-128zM12 12.2h124v186.1h-124zM60 10.2v2M110 10.2v2M40.9 46.6h15.1v83.2h-15.1M10 60.2h2M136 60.2h2M10 110.2h2M136 110.2h2M10 160.2h2M28 166.3h108v32h-108zM36.9 171.8v.1"/>
<path d="M36.9 171v.1M45.7 176.4v1.3l.2 .2M53.3 170.9v1M53.7 170.9l-.3 .1-.1 .2M59 173.9v1M59.4 173.9l-.2 .1-.2 .2M69.1 171l.4-.1 .3 .3v.4l-.1 .3h-.6M69.7 173.9h.5M69.9 173.4v1.3v.2h.3M70.4 170.4v.2M70.4 170.9v1M71.2 171.1a.37 .37 0 0 1 .6 0v.8"/>
<path d="M71.2 170.9v1M84.7 170.9v1.2a.41 .41 0 0 1-.7 .3M84.7 171l-.5-.1-.3 .3v.4l.2 .3h.6M136 160.2h2M28 194.8h108M28 191.8h108M28 187.8h108M28 181.8h108M33.5 186.5v.1M33.5 185.7v.1M35.7 183.8v.1M35.7 183v.1"/>
<path d="M48 191.8v3M58.2 183.1a.41 .41 0 0 1 .4-.2 .41 .41 0 0 1 .3 .3v.4a.41 .41 0 0 1-.4 .3 .41 .41 0 0 1-.4-.3zM59.5 183.1a.37 .37 0 0 1 .7 0v.8M59.5 182.9v1M60 198.3v2M60.2 183.1l.2-.2 .3 .1 .1 .9M60.6 185.7l.4-.1 .3 .3v.4l-.1 .3h-.6M60.7 195.1a1.72 1.72 0 0 1 0 2.3M62.6 185.7l-.4-.1-.3 .3v.4l.1 .3h.6M63.2 185.7l.5-.1 .2 .3v.4l-.1 .3h-.6M63.2 185.1v1.5M68.7 193.5h1.2"/>
<path d="M70.7 192.7l.3-.2a.94 .94 0 0 1 0 1.5h-.1a.91 .91 0 0 1-.2-1.3zM72.3 192.5l-.4 1h1M72.7 193v1M110 198.3v2M112 191.8v6.5M121.3 195.8l.4-.5v1.5M121.3 196.8h.9"/>
</g>
<path d="M68.7 189.3a.49 .49 0 0 1 .8 .1l-.1 1.1M71.8 188.5h1.2" fill="none" stroke="#000" stroke-width=".4"/>
<path d="M102.3 79.5l-.2 .3v.5l.2 .2 .7 .1 .3-.2v-.6l-.1-.3 .9 .1v.9M98.6 80.6l.4 .2M99.1 88.7l-.2 .3 .1 .8 .3 .2h.4a.54 .54 0 0 0 .4-.7l.8 .7v-1.3M102.1 91.3h1.3M102.1 92.3h1.3M103.3 92.3a.5 .5 0 0 1-.1 .8h-1.1M103.9 91.3h.2l-.1 .1-.1-.1 .1-.1 .1 .1M103.9 117.8l.2 .3v.4a.54 .54 0 0 1-.8 .3l-1.2-1.1v1.2" fill="none" stroke="#000" stroke-width=".2"/>
<g fill="#000" stroke="#000" stroke-width=".15">
<path d="M56.3 114.1l.5-.2v.5zM73.1 119.3h.8v.5l-.2-.1v-.2h-.6zM73.1 117.7h2.1v.3l-.3-.1a.21 .21 0 0 0-.3 0 .21 .21 0 0 0 0 .2l.3 .1 .1-.2h.2a.4 .4 0 0 1-.4 .4 .4 .4 0 0 1-.4-.4v-.1h-.5v.3l-.1 .1-.7 .1v-.2h.6a.18 .18 0 0 0 0-.3 .18 .18 0 0 0-.3 0h-.3zM73.2 118.5h.3l.1 .4h-.2v-.2h-.1a.16 .16 0 0 0 0 .2 .16 .16 0 0 0 .1 0h.2a.2 .2 0 0 0 .2-.1 .2 .2 0 0 0-.1-.2l.1-.1a.36 .36 0 0 1 .1 .5 .36 .36 0 0 1-.5 .1h-.3zM73.2 119.9a.48 .48 0 0 1 .7 .2l-.3-.1a.21 .21 0 0 0-.3 0 .21 .21 0 0 0 0 .3 .21 .21 0 0 0 .3 0l.1-.2h.2l-.1 .2h.4v.2h-1.1zM74.4 119.3h.8l-.1 .6h-.7v-.2h.3a.17 .17 0 0 0 .3-.1 .18 .18 0 0 0-.3-.2h-.3zM74.4 117a.46 .46 0 0 1 .8 .2l-.3-.1a.21 .21 0 0 0-.3 .1 .21 .21 0 0 0 0 .3 .21 .21 0 0 0 .3-.1l.1-.2h.2a.39 .39 0 0 1-.5 .4 .39 .39 0 0 1-.3-.6zM74.4 118.6l.3-.1a.35 .35 0 0 1 .5 .3l-.3-.1v.3l.1-.2h.2l-.1 .1-.1 .2h-.3v-.5l-.2 .2 .1 .2-.1 .1-.1-.3zM76.1 118.6a.28 .28 0 0 1 .3-.2 .28 .28 0 0 1 .3 .2 .64 .64 0 0 0 .7 0 .64 .64 0 0 0 .3-.6 .22 .22 0 0 1 .1-.3 .22 .22 0 0 1 .3 .1h.2a.26 .26 0 0 1 .3 0 .26 .26 0 0 1 0 .3 .63 .63 0 0 0 .5 .6 .63 .63 0 0 0 .7-.2 .22 .22 0 0 1 .2-.1 .22 .22 0 0 1 .2 .2l.2 .2a.22 .22 0 0 1 .1 .2 .22 .22 0 0 1-.2 .2l-.2 .4 .2 .6 .8 .1v.9l-.8 .1-.2 .6 .3 .5a.22 .22 0 0 1 .1 .2 .22 .22 0 0 1-.2 .2l-.1 .1a.29 .29 0 0 1-.3 .2 .29 .29 0 0 1-.3-.2 .6 .6 0 0 0-.7-.1 .6 .6 0 0 0-.3 .6 .26 .26 0 0 1-.1 .3 .26 .26 0 0 1-.3 0h-.2a.29 .29 0 0 1-.3 0 .29 .29 0 0 1 0-.4l-.1-.2a.69 .69 0 0 0-1.2 0h-.1l-.5-.5 .2-.4a.46 .46 0 0 0 0-.6l1.1-.4a.21 .21 0 0 1 .2-.1 .21 .21 0 0 1 .1 .1 .82 .82 0 0 0 1.3 .1 .82 .82 0 0 0-.2-1.3 .82 .82 0 0 0-1.2 .4l-.9-.3a.27 .27 0 0 1-.3-.3l.1-.2-.3-.5a.22 .22 0 0 1-.1-.2 .22 .22 0 0 1 .2-.2zM88.8 118.2h.7v.1h-.6zM88.8 116.1h.5a.2 .2 0 0 1 .2 0 .2 .2 0 0 1 0 .3l-.1 .4v-.5l-.1-.1-.1 .4-.1-.4h-.2v.5l-.1 .1zM88.8 119.9h.5a.13 .13 0 0 1 .2 0 .13 .13 0 0 1-.1 .2l-.3 .4h.4v.1l-.4 .1a.15 .15 0 0 1-.3 0 .16 .16 0 0 1 .1-.3l.4-.4h-.5z"/>
<path d="M88.9 118.8a.4 .4 0 0 1 .6 .1 .4 .4 0 0 1-.1 .5v-.1a.27 .27 0 0 0-.1-.4 .27 .27 0 0 0-.4 0 .27 .27 0 0 0 .1 .4l.1 .1v-.2a.19 .19 0 0 1 .1 .3 .21 .21 0 0 1-.4-.1v-.4zM88.8 115h.1a.46 .46 0 0 1 .6 .1h-.6v.1a.26 .26 0 0 0 .3 .4 .26 .26 0 0 0 .2-.4h.1a.41 .41 0 0 1-.4 .6 .41 .41 0 0 1-.3-.6zM88.9 117.1a.33 .33 0 0 1 .1 .5v.1l.1-.1a.29 .29 0 0 1 0-.4 .29 .29 0 0 1 .4 0 .41 .41 0 0 1-.1 .6v-.5h-.1a.45 .45 0 0 1-.3 .6l-.2-.3zM90.7 120.5a1.8 1.8 0 0 1 2-.5 1.8 1.8 0 0 1 1.1 1.7l-.2 .8-.6-.4a.83 .83 0 0 0-.3-1.2 1.2 1.2 0 0 0-1.7 .6l.3 .6-.6 .4-.1-.2a1.63 1.63 0 0 1 .1-1.8zM89.9 115h4.5v2.1h-.8l-1.1-.9h1l.3 .1v-1l-.2 .1h-.8h-2.1l-.3-.1v1l.3-.1h1l-1 .8-.3 .1v1.1l1.8-1.3 1.6 1.3v-1.1h.6v1.2h-.1a.6 .6 0 0 0-.5 .4 .6 .6 0 0 0 .1 .6h-1v-.9l-1.7 .1-.8-.1v1l.1-.1h3.4l.5 .2v.1l-.1 .1h-4.4zM73.1 122.5h.8l-.1 .2a.17 .17 0 0 1 .1 .2 .17 .17 0 0 1-.1 .1l-.1-.1a.23 .23 0 0 0-.1-.2 .23 .23 0 0 0-.2 0h-.3zM73.2 121.8l.2-.1 .2 .1v.4h-.2v-.3h-.1v.2l.1 .1 .3-.1 .1-.3a.34 .34 0 0 1 .1 .4 .34 .34 0 0 1-.5 .1l-.3 .1zM73.2 123.2l.1-.1a.39 .39 0 0 1 .6 .3h-.1l-.2-.2v.3l.3-.1a.35 .35 0 0 1-.5 .3v-.5l-.1 .2v.2l-.1 .1-.1-.2zM73.1 120.8l.8-.2v.1l-.5 .2 .5 .2v.1l-.5 .2 .5 .1v.2l-.8-.3v-.1l.5-.2-.5-.1zM74.4 122.7h.8l-.1 .5-.1-.1-.1-.2h-.5zM74.5 120.3l.1 .1a.19 .19 0 0 0-.1 .2 .19 .19 0 0 0 .2 .2 .27 .27 0 0 1 .1-.4 .27 .27 0 0 1 .4 .2 .27 .27 0 0 1-.2 .4v-.4h-.1a.31 .31 0 0 1-.3 .4 .31 .31 0 0 1-.2-.5zM74.4 121.2l.2-.1a.42 .42 0 0 1 .6 .3h-.2a.21 .21 0 0 0-.3-.1 .21 .21 0 0 0-.1 .3h.3l.1-.2h.2a.4 .4 0 0 1-.5 .4 .4 .4 0 0 1-.3-.6z"/>
<path d="M74.4 124l.3-.1a.39 .39 0 0 1 .5 .4h-.2l-.1-.2v.3l.1-.1h.2l-.2 .3h-.3v-.5a.2 .2 0 0 0-.2 .1 .2 .2 0 0 0 .1 .3h-.1a.29 .29 0 0 1-.1-.5zM74.4 123.4a.4 .4 0 0 1 .6-.1 .4 .4 0 0 1 0 .6l-.1-.1a.23 .23 0 0 0 0-.4 .23 .23 0 0 0-.4 .1 .23 .23 0 0 0 .1 .3l-.1 .1-.1-.2zM74.4 122l.8-.1v.2h-.3a.22 .22 0 0 0-.3-.1 .22 .22 0 0 0 0 .3l.6 .1v.2h-.8zM88.8 125.3l.7 .1-.6 .1zM88.8 121.1h.7v.6h-.1v-.5h-.1l-.1 .4-.1-.4h-.2v.5h-.1zM88.8 122.1h.7v.1h-.6v.1a.26 .26 0 0 0 .3 .4 .26 .26 0 0 0 .2-.4l.1-.1a.41 .41 0 0 1-.1 .6 .41 .41 0 0 1-.5-.1zM88.8 126.8h.7v.1h-.2v.5h.2v.1h-.7v-.1h.3v-.5h-.3zM88.8 126.1l.6-.1v-.2l.1-.1v.8h-.1v-.3h-.5zM88.8 124.2l.7-.2v.1l-.4 .2 .1 .1a.16 .16 0 0 1 .2 .1 .18 .18 0 0 1-.3 .2l.4 .2v.1l-.7-.2 .3-.3zM90.6 122.7a.86 .86 0 0 1 1-.1 .86 .86 0 0 1 .4 .9v.3h-.5a.33 .33 0 0 0-.2-.5 .33 .33 0 0 0-.4 .2l.2 .5h.4v-.2h.5v.2a.54 .54 0 0 0 .4-.4 .54 .54 0 0 0-.2-.6l.6-.2v.1a1.61 1.61 0 0 1-.2 1.7l-2.2 .3v-.9h.2l-.2-.3-.1-.5zM90.6 125.4a1.62 1.62 0 0 1 2.3 .4v.5h-.5a.86 .86 0 0 0-1.2-.4 .41 .41 0 0 0-.1 .7h1.1l.2-.3h.5l-.1 .3 1.2-.1v.9h-3.2l-.4 .1v-.8h.2a.94 .94 0 0 1 0-1.3z"/>
<circle cx="94.3" cy="118.9" r=".47"/>
</g>
<path d="M41.2 44.8a2 2 0 0 1 1.4-.6h70a3 3 0 0 1 3 3v82a3 3 0 0 1-3 3h-70a2 2 0 0 1-2-2v-84a2 2 0 0 1 .6-1.4z" fill="none" stroke="#575757" stroke-width=".15"/>
<g font-size="2.8">
<text x="98.2" y="61.7" transform="rotate(90 98.2 61.7)">Peter</text>
<text x="101.4" y="61.7" transform="rotate(90 101.4 61.7)">Keithley</text>
<text x="98.2" y="70.9" transform="rotate(90 98.2 70.9)">Farley,</text>
<text x="101.4" y="75" transform="rotate(90 101.4 75)">615</text>
<text x="98.2" y="82.2" transform="rotate(90 98.2 82.2)">2023</text>
<text x="101.4" y="82" transform="rotate(90 101.4 82)">50-Pin</text>
<text x="101.4" y="94.4" transform="rotate(90 101.4 94.4)">Test</text>
<text x="101.4" y="101.7" transform="rotate(90 101.4 101.7)">Board V1.2</text>
<text x="29" y="191.2">Title:</text>
<text x="38.3" y="191.2">Keithley</text>
<text x="52.1" y="191.2">615</text>
<text x="59.7" y="191.2">50-Pin</text>
<text x="72.7" y="191.2">Test Board</text>
</g>
<g font-size="2.1">
<text x="29" y="172.5">Rev1.2:</text>
<text x="38.5" y="172.5">Fix</text>
<text x="43" y="172.5">connector</text>
<text x="55.4" y="172.5">orientation/pin</text>
<text x="73.8" y="172.5">numbering</text>
<text x="29" y="178.5">Rev</text>
<text x="29" y="175.5">Rev</text>
<text x="34.2" y="178.5">1.0:</text>
<text x="34.2" y="175.5">1.1:</text>
<text x="39.8" y="178.5">Initial</text>
<text x="39.8" y="175.5">Update</text>
<text x="47.6" y="178.5">Design</text>
<text x="48.9" y="175.5">connector</text>
<text x="61.2" y="175.5">footprint</text>
<text x="29" y="184.5">Sheet:</text>
<text x="29" y="181.5">Peter</text>
<text x="36.3" y="181.5">Farley</text>
<text x="37.2" y="184.5">BlackAndWhiteBottom</text>
<text x="29" y="187.2">File:</text>
<text x="35.4" y="187.2">50PinTestBoard.kicad_pcb</text>
<text x="29" y="197.4">KiCad</text>
<text x="29" y="194.6">Size:</text>
<text x="35.7" y="194.6">A5</text>
<text x="36.7" y="197.4">E.D.A.</text>
<text x="45.6" y="197.4">kicad</text>
<text x="51" y="194.6">Date:</text>
<text x="52.8" y="197.4">(6.0.11)</text>
<text x="58" y="194.6">2023-02-04</text>
<text x="114" y="194.6">Rev:</text>
<text x="114" y="197.4">Id:</text>
<text x="118.1" y="197.4">1/1</text>
<text x="120.1" y="194.6">1.2</text>
</g>
<g font-size="1.8">
<text x="35" y="12.3">1</text>
<text x="85" y="12.3">2</text>
<text x="135" y="12.3">3</text>
<text x="10.4" y="36.3">A</text>
<text x="136.4" y="36.3">A</text>
<text x="10.3" y="86.3">B</text>
<text x="136.3" y="86.3">B</text>
<text x="10.3" y="136.3">C</text>
<text x="136.3" y="136.3">C</text>
<text x="10.3" y="186.3">D</text>
<text x="136.3" y="186.3">D</text>
<text x="35" y="200.3">1</text>
<text x="85" y="200.3">2</text>
<text x="135" y="200.3">3</text>
</g>
<text font-size="1.4" x="58" y="49.8" transform="rotate(-90 58 49.8)">J1</text>
</svg>
